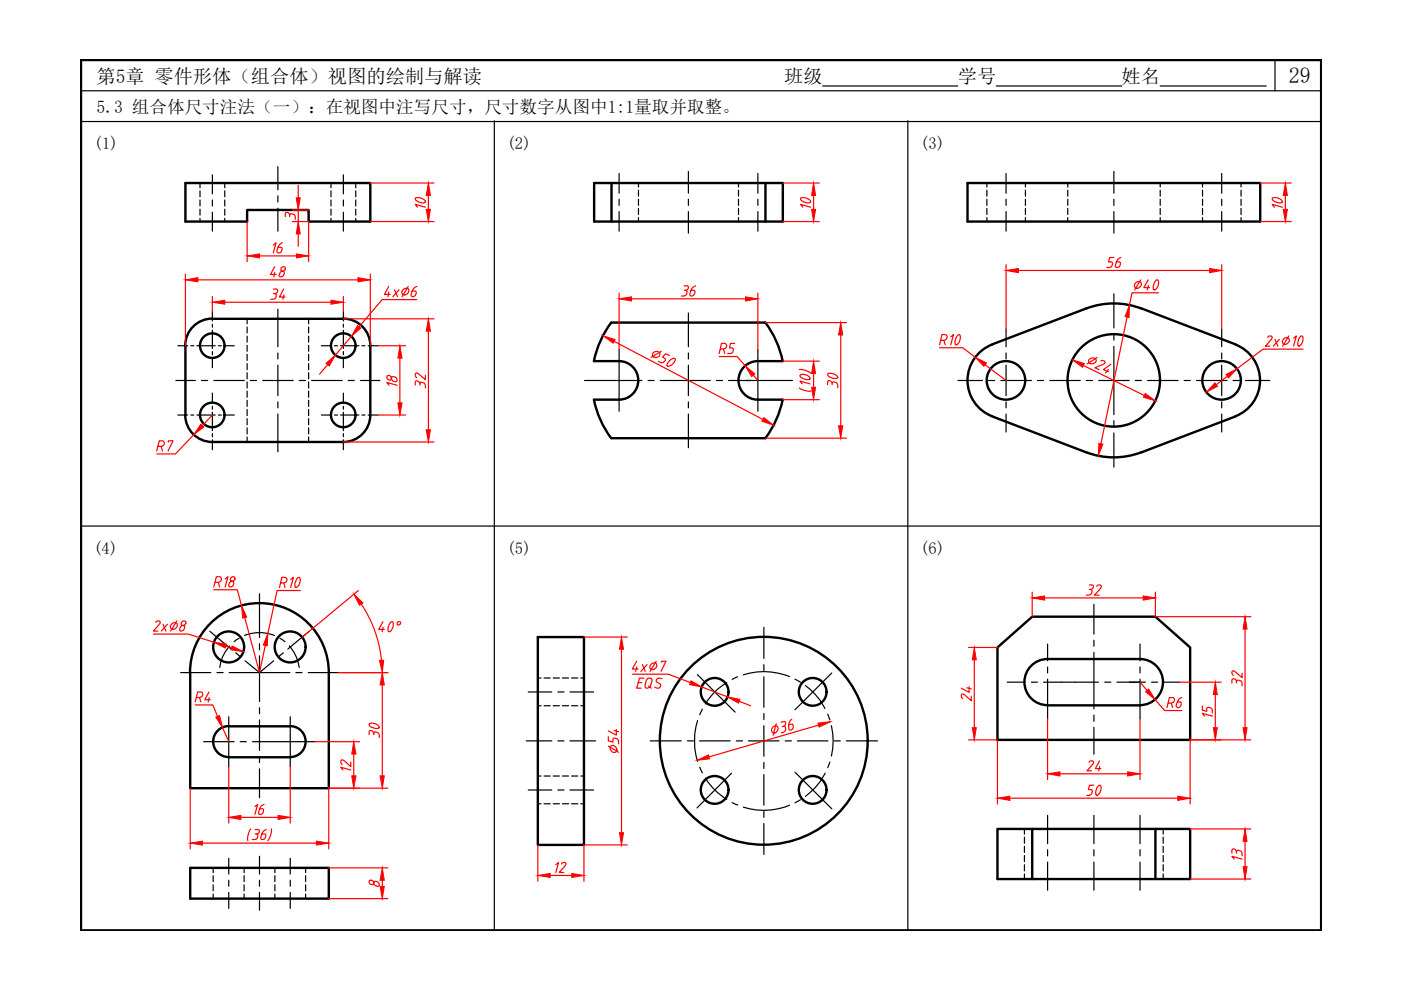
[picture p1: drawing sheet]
<svg xmlns="http://www.w3.org/2000/svg" width="297mm" height="210mm" viewBox="0 0 297 210" stroke-linecap="round" stroke-linejoin="round" font-family="sans-serif">
<!-- layer: 0 -->
<path d="M17.2 12.7h262.9v184.6h-262.9z" fill="none" stroke="#000" stroke-width=".51"/>
<g fill="none" stroke="#000" stroke-width=".25">
<path d="M17.2 19.2h262.9M174.4 18.2h28.7M211.2 18.2h26.6M246 18.2h22.5M270.3 12.7v6.5M17.2 25.8h262.9M104.8 25.8v171.5M192.5 25.8v171.5M131.3 74.1v13.1M160.7 74.1v13.1M17.2 111.5h262.9M48.5 152v10.6"/>
<path d="M61.5 152v10.6M147.9 143l8 8M176.3 142.7l-7.7 7.8M155.1 163.9l-7.3 7.4M168.6 163.7l7.7 7.8"/>
</g>
<g fill="none" stroke="#000" stroke-width=".51">
<path d="M39.3 38.8h39.2v8.2h-13.1v-2.5h-13v2.5h-13.1zM126 38.8h40v8.2h-40zM129.7 38.8v8.2M162.3 38.8v8.2M205.1 38.8h62.1v8.2h-62.1zM39.3 73.3v14.7M45 67.5a5.7 5.7 0 0 0-5.7 5.8M45 67.6h27.8M72.8 67.5a5.7 5.7 0 0 1 5.7 5.8v14.7a5.7 5.7 0 0 1-5.7 5.7h-27.8M126 76.6h5.2a4.1 4.1 0 0 1 4.1 4.1 4.1 4.1 0 0 1-4.1 4h-5.2M129.6 68.4a20.4 20.4 0 0 0-3.7 8.2M129.7 68.4h32.6"/>
<path d="M162.3 68.4a21.1 21.1 0 0 1 3.7 8.2h-5.3a4.1 4.1 0 0 0-4.1 4.1 4.1 4.1 0 0 0 4.1 4h5.2a20.4 20.4 0 0 1-3.6 8.2M210.4 73a8.1 8.1 0 0 0-5.3 7.7 8.1 8.1 0 0 0 5.3 7.6M242 65.4a16.3 16.3 0 0 0-11.7 0l-19.9 7.6M242 65.4l19.9 7.6M261.9 73a8.1 8.1 0 0 1 5.3 7.7 8.1 8.1 0 0 1-5.3 7.6M39.3 88a5.7 5.7 0 0 0 5.7 5.7M125.9 84.7a20.4 20.4 0 0 0 3.7 8.2M129.7 92.9h32.6M210.4 88.3l19.9 7.6M230.3 95.9a16.3 16.3 0 0 0 11.7 0M261.9 88.3l-19.9 7.6M114 135.1h9.8v44h-9.8z"/>
<path d="M211.5 137.3l7.3-6.5h26.2l7.3 6.5v19.6h-40.8zM40.3 142.6a14.7 14.7 0 0 1 14.7-14.7 14.7 14.7 0 0 1 14.7 14.7v24.5h-29.4v-24.5M48.5 154a3.3 3.3 0 0 0-3.3 3.2 3.3 3.3 0 0 0 3.3 3.3M48.5 154h13M61.5 154a3.3 3.3 0 0 1 3.3 3.2 3.3 3.3 0 0 1-3.3 3.3M218.3 141.5a4.9 4.9 0 0 1 3.8-1.8h19.6a4.9 4.9 0 0 1 4.9 4.9 4.9 4.9 0 0 1-4.9 4.9h-19.6a4.9 4.9 0 0 1-4.4-2.8 4.9 4.9 0 0 1 .6-5.2zM48.5 160.6h13M211.5 175.8h40.8v10.6h-40.8zM218.8 175.8v10.6M245 175.8v10.6M40.3 184h29.4v6.5h-29.4z"/>
<circle cx="45" cy="73.3" r="2.6"/>
<circle cx="72.8" cy="73.3" r="2.6"/>
<circle cx="45" cy="88" r="2.6"/>
<circle cx="72.8" cy="88" r="2.6"/>
<circle cx="213.3" cy="80.7" r="4.1"/>
<circle cx="236.1" cy="80.7" r="9.8"/>
<circle cx="259" cy="80.7" r="4.1"/>
<circle cx="48.5" cy="137.2" r="3.3"/>
<circle cx="61.5" cy="137.2" r="3.3"/>
<circle cx="151.5" cy="146.7" r="2.94"/>
<circle cx="161.9" cy="157.1" r="22"/>
<circle cx="172.3" cy="146.7" r="2.94"/>
<circle cx="151.5" cy="167.5" r="2.94"/>
<circle cx="172.3" cy="167.5" r="2.94"/>
</g>
<g fill="none" stroke="#000" stroke-width=".25">
<path d="M45 37.1v4M58.9 35.3v4.9M72.8 37.1v4M131.3 36.8v4.2M146 36.4v4.6M160.7 36.8v4.2M213.3 36.8v4.2M236.2 36.4v4.6M259 36.8v4.2M45 42.4v1.3M45 45v4M58.9 41.5v1.3"/>
<path d="M72.8 42.4v1.3M72.8 45v4M131.3 42.2v1.3M131.3 44.9v4.1M146 42.2v1.3M146 44.9v4.5M160.7 42.2v1.3M160.7 44.9v4.1M213.3 42.2v1.3M213.3 44.9v4.1M236.2 42.2v1.3M236.2 44.9v4.5"/>
<path d="M259 42.2v1.3M259 44.9v4.1M37.7 73.3h2.1M40.5 73.3h.6M41.7 73.3h3.9M45 65.9v2.2M45 68.7v.7M45 70v3.9M45 74.5v.7M45 75.8v2.2M46.3 73.3h.6M47.6 73.3h2.1"/>
<path d="M58.9 65.6v7.9M58.9 74.8v1.3M58.9 77.4v6.5M68.1 73.3h2.2M70.9 73.3h.7M72.2 73.3h3.9M72.8 65.9v2.2M72.8 68.7v.7M72.8 70v3.9M72.8 74.5v.7M72.8 75.8v2.2M76.7 73.3h.7"/>
<path d="M78 73.3h2.2M146 66.4v7.1M146 77.4v6.5M213.3 69.7v3.8M213.3 74.8v1.3M213.3 77.4v6.5M236.2 73.4v14.5M236.2 62.3v7.2M236.2 70.8v1.3M259 69.7v3.8M259 74.8v1.3M259 77.4v6.5"/>
<path d="M37.3 80.7h4.1M37.7 88h2.1M40.5 88h.6M41.7 88h3.9M42.7 80.7h1.3M45 83.3v2.2M45 86.1v.7M45 87.4v3.9M45 91.9v.7M45 93.2v2.2M45.3 80.7h6.5M46.3 88h.6"/>
<path d="M47.6 88h2.1M53.1 80.7h1.3M55.7 80.7h6.5M58.9 85.2v1.3M58.9 87.8v8M63.4 80.7h1.4M66.1 80.7h6.4M68.1 88h2.2M70.9 88h.7M72.2 88h3.9M72.8 83.3v2.2M72.8 86.1v.7"/>
<path d="M72.8 87.4v3.9M72.8 91.9v.7M72.8 93.2v2.2M73.8 80.7h1.3M76.4 80.7h4.1M76.7 88h.7M78 88h2.2M123.9 80.7h12.2M140 80.7h10.6M146 85.2v1.3M146 87.8v7.1M151.9 80.7h1.3"/>
<path d="M154.5 80.7h13.5M203.1 80.7h5.2M209.6 80.7h1.3M212.2 80.7h6.5M213.3 85.2v1.3M213.3 87.8v3.8M219.9 80.7h1.4M222.6 80.7h6.5M232.9 80.7h6.5M236.2 89.2v1.3M236.2 91.8v7.2M240.7 80.7h1.3"/>
<path d="M243.3 80.7h6.5M251.1 80.7h1.3M253.7 80.7h6.5M259 85.2v1.3M259 87.8v3.8M261.4 80.7h1.3M264.1 80.7h5.1M44.5 133.8l4.5 3.8M48.7 137a8 8 0 0 0-2.1 4.5M50 138.4l1 .9M50.7 135.3l-1.1 .7M51.8 134.7a8.4 8.4 0 0 1 6.4 0"/>
<path d="M55 125.9v9.3M55 139.1v9.6M55 136.5v1.3M59.3 135.3l1.1 .7M60.1 138.4l-1.1 .9M61.3 136.9a8.5 8.5 0 0 1 2.1 4.6M65.6 133.8l-4.6 3.8M162 133v6.6M222.1 136.6v3.5M231.9 138.3v12M231.9 128.1v6.3M231.9 135.7v1.3"/>
<path d="M241.7 136.6v3.5M38.3 142.6h6.4M43.2 157.3h6.4M46 142.6h1.3M48.6 142.6h12.9M50.9 157.3h1.3M52 140.1l3 2.5 3-2.5M53.5 157.3h13.4M55 150.1v1.2M55 152.6v6.5M62.7 142.6h1.3M65.3 142.6h6.4"/>
<path d="M111.6 157.1h5.4M112 146.7h5M118.3 157.1h1.3M118.3 146.7h1.3M120.8 157.1h5.5M120.8 146.7h5M137.9 157.1h6.5M145.7 157.1h1.4M147.9 152.8a15.1 15.1 0 0 0 0 8.6M148.3 157.1h6.5M148.9 150.4l-.5 1.1M154.1 144.7a12.6 12.6 0 0 0-4.6 4.6"/>
<path d="M156.1 157.1h1.3M156.4 143.5l-1.2 .5M157.6 143.1a14.4 14.4 0 0 1 9.8 .4M158.7 157.1h6.5M162 140.9v1.3M162 143.5v6.5M162 153.9v6.4M168.6 144l1.1 .6M169.1 157.1h6.4M170.8 145.4a13.6 13.6 0 0 1 4.1 4.8M175.5 151.4l.4 1.2M176.3 153.9a13.8 13.8 0 0 1 0 6.4"/>
<path d="M176.9 157.1h1.3M179.4 157.1h6.6M213.6 144.6h3.8M218.7 144.6h1.2M221.3 144.6h11.6M222.1 144v8.4M222.1 141.4v1.3M231.9 151.6v1.3M231.9 154.2v5.7M234.2 144.6h1.3M236.8 144.6h6.1M241.7 144v8.4"/>
<path d="M241.7 141.4v1.3M244.2 144.6h1.2M246.7 144.6h3.5M55 160.4v1.3M55 163v6.1M112 167.5h5M118.3 167.5h1.3M120.8 167.5h5M148.4 162.7l.5 1.2M149.5 165a13.7 13.7 0 0 0 4.6 4.5M155.2 170.2l1.2 .5M162 161.7v1.2"/>
<path d="M162 164.2v6.5M162 172v1.3M162 174.6v6.6M167.4 170.7a14.2 14.2 0 0 1-9.8 .4M169.7 169.6l-1.1 .6M174.9 163.9a13.5 13.5 0 0 1-4.1 5M176 161.6l-.5 1.2M222.1 172.9v6M231.9 172.9v6M241.7 172.9v6M48.5 182v3.3M48.5 186.6v1.3"/>
<path d="M48.5 189.2v3.4M55 181.6v3.7M55 186.6v1.3M55 189.2v3.8M61.5 182v3.3M61.5 186.6v1.3M61.5 189.2v3.4M222.1 180.2v1.3M222.1 182.8v6M231.9 180.2v1.3M231.9 182.8v6M241.7 180.2v1.3"/>
<path d="M241.7 182.8v6"/>
</g>
<g fill="none" stroke="#000" stroke-width=".25">
<path d="M42.4 39.1v.7M47.7 39.1v.7M70.2 39.1v.7M75.4 39.1v.7M135.4 38.8v.9M156.6 38.8v.9M209.2 38.8v.9M217.4 38.8v.9M226.4 38.8v.9M246 38.8v.9M255 38.8v.9M263.1 38.8v.9"/>
<path d="M42.4 40.5v1.2M42.4 42.4v1.3M42.4 44.4v1.2M42.4 46.3v.7M47.7 40.5v1.2M47.7 42.4v1.3M47.7 44.4v1.2M47.7 46.3v.7M70.2 40.5v1.2M70.2 42.4v1.3M70.2 44.4v1.2M70.2 46.3v.7"/>
<path d="M75.4 40.5v1.2M75.4 42.4v1.3M75.4 44.4v1.2M75.4 46.3v.7M135.4 40.3v1.3M135.4 42.2v1.3M135.4 44.2v1.3M135.4 46.1v.9M156.6 40.3v1.3M156.6 42.2v1.3M156.6 44.2v1.3M156.6 46.1v.9"/>
<path d="M209.2 40.3v1.3M209.2 42.2v1.3M209.2 44.2v1.3M209.2 46.1v.9M217.4 40.3v1.3M217.4 42.2v1.3M217.4 44.2v1.3M217.4 46.1v.9M226.4 40.3v1.3M226.4 42.2v1.3M226.4 44.2v1.3M226.4 46.1v.9"/>
<path d="M246 40.3v1.3M246 42.2v1.3M246 44.2v1.3M246 46.1v.9M255 40.3v1.3M255 42.2v1.3M255 44.2v1.3M255 46.1v.9M263.1 40.3v1.3M263.1 42.2v1.3M263.1 44.2v1.3M263.1 46.1v.9"/>
<path d="M52.4 67.6v1.1M52.4 69.3v1.3M52.4 71.3v1.2M52.4 73.2v1.3M52.4 75.1v1.3M52.4 77.1v1.3M52.4 79v1.3M65.4 67.6v1.1M65.4 69.3v1.3M65.4 71.3v1.2M65.4 73.2v1.3M65.4 75.1v1.3"/>
<path d="M65.4 77.1v1.3M65.4 79v1.3M52.4 81v1.3M52.4 82.9v1.3M52.4 84.9v1.3M52.4 86.8v1.3M52.4 88.8v1.3M52.4 90.7v1.3M52.4 92.7v1M65.4 81v1.3M65.4 82.9v1.3M65.4 84.9v1.3"/>
<path d="M65.4 86.8v1.3M65.4 88.8v1.3M65.4 90.7v1.3M65.4 92.7v1M114 143.7h.7M114 149.6h.7M115.3 143.7h1.4M115.3 149.6h1.4M117.3 143.7h1.3M117.3 149.6h1.3M119.2 143.7h1.4M119.2 149.6h1.4"/>
<path d="M121.2 143.7h1.3M121.2 149.6h1.3M123.1 143.7h.7M123.1 149.6h.7M114 164.5h.7M114 170.4h.7M115.3 164.5h1.4M115.3 170.4h1.4M117.3 164.5h1.3M117.3 170.4h1.3M119.2 164.5h1.4M119.2 170.4h1.4"/>
<path d="M121.2 164.5h1.3M121.2 170.4h1.3M123.1 164.5h.7M123.1 170.4h.7M217.2 175.8v1.1M217.2 177.5v1.3M217.2 179.4v1.3M246.6 175.8v1.1M246.6 177.5v1.3M246.6 179.4v1.3M45.2 184v1M45.2 185.7v1.2"/>
<path d="M45.2 187.6v1.3M45.2 189.6v.9M51.8 184v1M51.8 185.7v1.2M51.8 187.6v1.3M51.8 189.6v.9M58.3 184v1M58.3 185.7v1.2M58.3 187.6v1.3M58.3 189.6v.9M64.8 184v1M64.8 185.7v1.2"/>
<path d="M64.8 187.6v1.3M64.8 189.6v.9M217.2 181.4v1.3M217.2 183.3v1.3M217.2 185.3v1.1M246.6 181.4v1.3M246.6 183.3v1.3M246.6 185.3v1.1"/>
</g>
<path d="M104.8 25.8h.1M192.5 25.8h.1" fill="none" stroke="#000" stroke-width=".21"/>
<g fill="none" stroke="#f00" stroke-width=".25">
<path d="M63.2 39.3v2.6M78.5 38.8h13.5M166 38.8h7.7M267.2 38.8h6.6M39.3 58.1v15.2M41.9 59.3h34M52.4 47v8.5M62 47h3.4v8.5M62 44.5h3.4M63.2 49.6v2.6M78.5 58.1v15.2M78.5 47h13.5"/>
<path d="M166 47h7.7M213.3 56.1v13.6M215.9 57.3h40.5M259 56.1v13.6M45 62.9v3M47.7 64.1h22.5M69.5 77.3l-1.7 2M72.8 62.9v3M72.8 67.6h19.2M74.5 71.3l-3.4 4M80.2 73.3h5.8M84.8 75.9v9.5"/>
<path d="M88.4 63.5h-7.4l-4.9 5.8M90.8 70.2v20.9M130.2 72.4l31.5 16.5M131.3 62.1v12M133.9 63.4h24.2M159.7 79.5l1 1.2M160.7 62.1v12M162.3 68.4h17.2M166 76.6h7.7M169.5 78.3a3.8 3.8 0 0 1 2.5 .8M169.6 79.6a1.52 1.52 0 0 1 2.1 .6v.2a1.8 1.8 0 0 1-2.1-.7zM172.5 79.2v2.9"/>
<path d="M178.3 71v19.3M208.9 77.3l4.4 3.4M229.7 77.5l12.9 6.3M239 67.2l-5.6 26.9M245.6 62.1h-5.6l-.5 2.6M260.2 79.8l-2.3 1.8M268.8 71.5a.47 .47 0 0 1 .6-.3 .47 .47 0 0 1 .2 .8l-1.3 1.4h.9M270.3 72l.6 1.4M271.3 72l-1.4 1.4M272.1 72l.2-.2a.67 .67 0 0 1 1 0 .78 .78 0 0 1-.4 1.1 .78 .78 0 0 1-1-.5zM273.2 71.2l-1.3 2.2M274.3 71.7l.6-.5-.6 2.2"/>
<path d="M275.7 71.4l.4-.2a1.55 1.55 0 0 1-.7 2.2 1.62 1.62 0 0 1 .3-2zM276.3 74h-8.5l-5.5 4.2M41.1 92.1l-3.9 4.2h-4M45 88l-2.1 2.2M72.8 93.7h19.2M80.2 88h5.8M162.3 92.9h17.2M166 84.7h7.7M169.5 82.3l.8 .4a2.24 2.24 0 0 0 1.7 .2M170.1 81.4l-.5-.6 2.1 .6M32.5 134.4h7.4l5.5 1.8M45.3 125h5l.9 3.4"/>
<path d="M47.9 137l1.2 .4M51.9 130.9l3.1 11.7 1.2-5.8M63.7 125.2h-5l-1.9 9.1M76 125.2l-11.9 9.9M76.6 128.1a26 26 0 0 1 4.3 11.9M123.8 135.1h9.2M131.8 137.7v38.9M205.3 137.3h6.2M206.6 139.9v14.4M218.8 125.5v5.3M221.5 126.8h20.9M245 125.5v5.3h20.2"/>
<path d="M264 133.4v20.9M41.4 149.5h3.7l1 2.4M47.2 154.3l1.3 3M66.9 157.3h9.3M71.7 142.6h10.5M81.1 145.2v19.3M134.1 142.9h7.6l4.7 1.8M148.8 145.7l5.5 2.1M156.7 148.7l2.5 .9M173.6 153.7l-23.2 6.8M205.3 156.9h6.2v13.6M222.1 152.4v12.9"/>
<path d="M241.7 152.4v12.9M241.7 144.6l1.5 1.8M250.2 144.6h8.7M265.2 156.9h-12.9v13.6M40.3 167.1v12.9M42.9 178.8h24.2M48.5 162.6v11.9M51.1 173.3h7.9M53.2 175.8l-.5 .8a2.24 2.24 0 0 0-.1 1.7M54.1 176.8l.5 .1v.8a.83 .83 0 0 1-1.1 .3M54.1 175.9h.7a.52 .52 0 0 1 .1 .6 .52 .52 0 0 1-.5 .3M56.5 175.9a1.81 1.81 0 0 0-1.1 2l.3 .1 .4-.2a.78 .78 0 0 0 .2-.9l-.7-.1"/>
<path d="M57.6 175.8a3.8 3.8 0 0 1-.8 2.5M61.5 162.6v11.9M82.2 167.1h-12.5v12.9M114 179.1v7.7M133 179.1h-9.2v7.7M214.1 169.2h35.6M224.7 164.1h14.4M252.3 175.8h12.9M69.7 184h12.5M69.7 190.5h12.5M252.3 186.4h12.9"/>
</g>
<g fill="#f00" stroke="#f00" stroke-width=".21">
<path d="M39.3 59.3l2.6-.4v.9z"/>
<path d="M75.9 58.9l2.6 .4-2.6 .5z"/>
<path d="M45 64.1l2.7-.4v.8z"/>
<path d="M70.2 63.7l2.6 .4-2.6 .4z"/>
<path d="M52.4 54.3l2.6-.5v.9z"/>
<path d="M62.9 53.8l2.5 .5-2.5 .4z"/>
<path d="M84.8 73.3l.4 2.6h-.8z"/>
<path d="M84.4 85.4h.8l-.4 2.6z"/>
<path d="M90.8 67.6l.5 2.6h-.9z"/>
<path d="M90.4 91.1h.9l-.5 2.6z"/>
<path d="M69.1 77l2-1.7-1.3 2.3z"/>
<path d="M75.8 69l.7 .6-2 1.7z"/>
<path d="M42.6 89.9l.6 .6-2.1 1.6z"/>
<path d="M63.2 47l.5 2.6h-.9z"/>
<path d="M62.8 41.9h.9l-.5 2.6z"/>
<path d="M90.8 38.8l.5 2.6h-.9z"/>
<path d="M158 77.6l2 1.7-.6 .5z"/>
<path d="M172.5 76.6l.4 2.6h-.8z"/>
<path d="M172.1 82.1h.8l-.4 2.6z"/>
<path d="M178.3 68.4l.4 2.6h-.9z"/>
<path d="M177.8 90.3h.9l-.4 2.6z"/>
<path d="M131.3 63.4l2.6-.5v.9z"/>
<path d="M158.1 62.9l2.6 .5-2.6 .4z"/>
<path d="M127.9 71.2l2.5 .8-.4 .8z"/>
<path d="M162 88.5l2 1.7-2.5-.9z"/>
<path d="M172.5 38.8l.4 2.6h-.8z"/>
<path d="M233 94l.8 .2-.9 2.4z"/>
<path d="M239.5 64.7l-.1 2.6-.9-.2z"/>
<path d="M242.8 83.4l2.2 1.6-2.6-.8z"/>
<path d="M213.3 57.3l2.6-.4v.9z"/>
<path d="M256.4 56.9l2.6 .4-2.6 .5z"/>
<path d="M272.5 38.8l.5 2.6h-.9z"/>
<path d="M257.6 81.2l.5 .7-2.3 1.2z"/>
<path d="M260 79.4l2.3-1.2-1.8 1.9z"/>
<path d="M206.8 75.8l2.4 1.1-.6 .8z"/>
<path d="M75 157.3l.5 2.6h-.9z"/>
<path d="M74.6 164.5h.9l-.5 2.6z"/>
<path d="M80.6 164.5h.9l-.4 2.6z"/>
<path d="M81.1 142.6l.4 2.6h-.9z"/>
<path d="M48.5 173.3l2.6-.4v.9z"/>
<path d="M59 172.9l2.5 .4-2.5 .5z"/>
<path d="M51.2 128.4l1.1 2.4-.8 .2z"/>
<path d="M56.8 134.3l-.1 2.6-.9-.1z"/>
<path d="M80.5 140h.9l-.3 2.6z"/>
<path d="M75 126l1.9 1.8-.7 .5z"/>
<path d="M49.2 137l2.4 1.2-2.6-.4z"/>
<path d="M45.4 136.2l2.6 .4-.3 .8z"/>
<path d="M45.7 152l.9-.3 .6 2.6z"/>
<path d="M40.3 178.8l2.6-.5v.9z"/>
<path d="M67.1 178.3l2.6 .5-2.6 .4z"/>
<path d="M81.1 184l.4 2.6h-.9z"/>
<path d="M80.6 187.9h.9l-.4 2.6z"/>
<path d="M131.8 135.1l.4 2.6h-.9z"/>
<path d="M131.3 176.6h.9l-.4 2.5z"/>
<path d="M147.8 161.2l2.4-1.2 .2 .9z"/>
<path d="M173.4 153.3l2.7-.3-2.4 1.2z"/>
<path d="M154.3 147.8l2.6 .5-.3 .8z"/>
<path d="M146.5 144.3l2.3 1.4-2.6-.6z"/>
<path d="M114 185.6l2.7-.4v.8z"/>
<path d="M121.2 185.2l2.6 .4-2.6 .4z"/>
<path d="M218.8 126.8l2.7-.4v.8z"/>
<path d="M242.4 126.4l2.6 .4-2.6 .4z"/>
<path d="M257.2 154.3h.9l-.4 2.6z"/>
<path d="M257.7 144.6l.4 2.7h-.9z"/>
<path d="M263.6 154.3h.8l-.4 2.6z"/>
<path d="M264 130.8l.4 2.6h-.8z"/>
<path d="M206.1 154.3h.9l-.4 2.6z"/>
<path d="M206.6 137.3l.4 2.6h-.9z"/>
<path d="M222.1 164.1l2.6-.5v.9z"/>
<path d="M239.1 163.6l2.6 .5-2.6 .4z"/>
<path d="M242.9 146.7l.6-.6 1.4 2.3z"/>
<path d="M263.6 183.8h.8l-.4 2.6z"/>
<path d="M264 175.8l.4 2.6h-.8z"/>
<path d="M211.5 169.2l2.6-.4v.9z"/>
<path d="M249.7 168.8l2.6 .4-2.6 .5z"/>
</g>
<text font-size="7.1" fill="#f00" x="229.7" y="80.4">24</text>
<g font-size="6.6" fill="#f00">
<text x="137.2" y="79">50</text>
<text x="162.6" y="157">36</text>
</g>
<g font-size="5.7" fill="#f00">
<text x="32.5" y="97">R7</text>
<text x="58.2" y="125.9">R10</text>
<text x="229.7" y="170">50</text>
</g>
<g font-size="5.3" fill="#f00">
<text x="87.1" y="45.2">10</text>
<text x="173.2" y="45.2" transform="rotate(-90 173.2 45.2)">10</text>
<text x="268.8" y="45.2">10</text>
<text x="56.4" y="60">48</text>
<text x="233.9" y="57.9">56</text>
<text x="56.4" y="64.6">34</text>
<text x="80.8" y="64.2">4x 6</text>
<text x="143.6" y="63.9">36</text>
<text x="239.5" y="62.8">40</text>
<text x="151.7" y="76.2">R5</text>
<text x="198.3" y="74.4">R10</text>
<text x="85.4" y="82.9" transform="rotate(-90 85.4 82.9)">18</text>
<text x="91.4" y="83.6" transform="rotate(-90 91.4 83.6)">32</text>
<text x="178.9" y="83.3" transform="rotate(-90 178.9 83.3)">30</text>
<text x="44.4" y="125.6">R18</text>
<text x="229.3" y="127.4">32</text>
<text x="31.7" y="135.1">2x 8</text>
<text x="79.4" y="135.1">40°</text>
<text x="133" y="143.6">4x 7</text>
<text x="40.6" y="149.9">R4</text>
<text x="134.1" y="147.1">EQS</text>
<text x="207.1" y="149.9" transform="rotate(-90 207.1 149.9)">24</text>
<text x="264.6" y="146.8" transform="rotate(-90 264.6 146.8)">32</text>
<text x="246.6" y="151.3">R6</text>
<text x="254" y="153.1">15</text>
<text x="81.5" y="157.7" transform="rotate(-90 81.5 157.7)">30</text>
<text x="132.3" y="160.9" transform="rotate(-90 132.3 160.9)">54</text>
<text x="71.3" y="164.4">12</text>
<text x="229.7" y="164.7">24</text>
<text x="264.6" y="183.4" transform="rotate(-90 264.6 183.4)">13</text>
<text x="117.1" y="186.3">12</text>
</g>
<g font-size="4.9" fill="#f00">
<text x="61" y="54.7" transform="rotate(-90 61 54.7)">16</text>
<text x="57.1" y="173.9" transform="rotate(-90 57.1 173.9)">16</text>
</g>
<text font-size="4.7" x="273.2" y="17.6">29</text>
<text font-size="4.4" fill="#f00" x="59.6" y="47.6">3</text>
<g font-size="4.1">
<text x="20.5" y="17.6">第5章 零件形体（组合体）视图的绘制与解读</text>
<text x="166.3" y="17.6">班级</text>
<text x="203.1" y="17.6">学号</text>
<text x="237.8" y="17.6">姓名</text>
</g>
<text font-size="4" fill="#f00" x="77.3" y="189.1">8</text>
<text font-size="3.7" x="20.5" y="23.9">5.3 组合体尺寸注法（一）：在视图中注写尺寸，尺寸数字从图中1:1量取并取整。</text>
<g font-size="3.5">
<text x="19.9" y="31.7">(1)</text>
<text x="107.4" y="31.7">(2)</text>
<text x="195.1" y="31.7">(3)</text>
<text x="19.8" y="117.4">(4)</text>
<text x="107.4" y="117.4">(5)</text>
<text x="195.1" y="117.4">(6)</text>
</g>
</svg>
